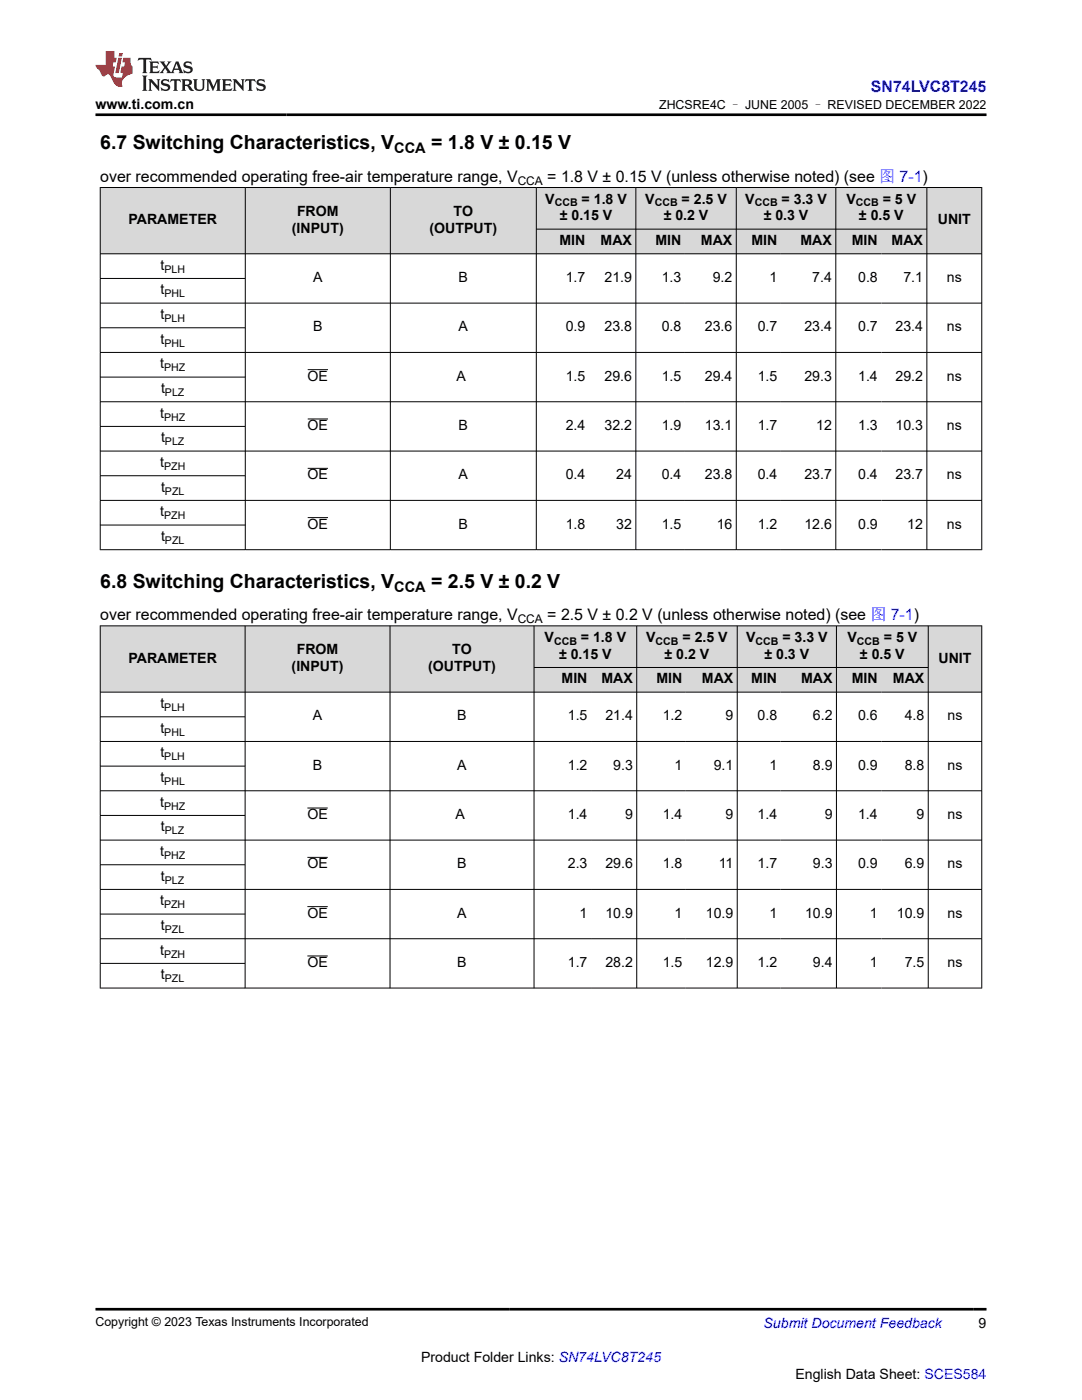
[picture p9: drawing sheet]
<svg xmlns="http://www.w3.org/2000/svg" width="216mm" height="279mm" viewBox="0 0 216 279" stroke-linecap="round" stroke-linejoin="round" font-family="sans-serif">
<g fill="#d8d8d8">
<path d="M20 37.4h175.9v8.3h-175.9z" fill-rule="evenodd"/>
<path d="M20.1 37.5h28.8v13.1h-28.8z" fill-rule="evenodd"/>
<path d="M49 37.5h28.8v13.1h-28.8z" fill-rule="evenodd"/>
<path d="M78 37.5h29v13.1h-29z" fill-rule="evenodd"/>
<path d="M107.1 37.5h19.7v8.2h-19.7z" fill-rule="evenodd"/>
<path d="M126.9 37.5h20v8.2h-20z" fill-rule="evenodd"/>
<path d="M147 37.5h19.7v8.2h-19.7z" fill-rule="evenodd"/>
<path d="M166.8 37.5h18.1v8.2h-18.1z" fill-rule="evenodd"/>
<path d="M185 37.5h10.8v13.1h-10.8z" fill-rule="evenodd"/>
<path d="M107.1 45.8h10.4v4.8h-10.4z" fill-rule="evenodd"/>
<path d="M117.5 45.8h9.3v4.8h-9.3z" fill-rule="evenodd"/>
<path d="M126.9 45.8h9.8v4.8h-9.8z" fill-rule="evenodd"/>
<path d="M136.7 45.8h10.2v4.8h-10.2z" fill-rule="evenodd"/>
<path d="M147 45.8h8.8v4.8h-8.8z" fill-rule="evenodd"/>
<path d="M155.8 45.8h10.9v4.8h-10.9z" fill-rule="evenodd"/>
<path d="M166.8 45.8h9.1v4.8h-9.1z" fill-rule="evenodd"/>
<path d="M175.9 45.8h9v4.8h-9z" fill-rule="evenodd"/>
</g>
<g fill="none" stroke="#000" stroke-width=".2">
<path d="M19.9 37.4h176.1M20 37.4v72.4M48.9 37.4v72.4M77.9 37.4v72.4M107 37.4v72.4M126.9 37.4v72.4M146.9 37.4v72.4M166.8 37.4v72.4M184.9 37.4v72.4M195.9 37.4v72.4M19.9 50.7h176.1M19.9 55.6h29.1"/>
<path d="M107 45.7h78M19.9 65.4h29.1M19.9 75.3h29.1M61.4 73.8h4.1M196 60.5h-176.1M196 70.3h-176.1M19.9 85.1h29.1M19.9 94.9h29.1M19.9 99.9h176.1M61.4 83.6h4.1M61.4 93.5h4.1M196 80.2h-176.1"/>
<path d="M196 90h-176.1M19.9 104.8h29.1M61.4 103.3h4.1M196 109.7h-176.1"/>
</g>
<g fill="#d8d8d8">
<path d="M20 124.9h175.9v8.3h-175.9z" fill-rule="evenodd"/>
<path d="M20.1 125h28.7v13.1h-28.7z" fill-rule="evenodd"/>
<path d="M49 125h28.8v13.1h-28.8z" fill-rule="evenodd"/>
<path d="M77.9 125h28.6v13.1h-28.6z" fill-rule="evenodd"/>
<path d="M106.6 125h20.4v8.1h-20.4z" fill-rule="evenodd"/>
<path d="M127.1 125h19.9v8.1h-19.9z" fill-rule="evenodd"/>
<path d="M147.2 125h19.6v8.1h-19.6z" fill-rule="evenodd"/>
<path d="M167 125h18.2v8.1h-18.2z" fill-rule="evenodd"/>
<path d="M185.3 125h10.5v13.1h-10.5z" fill-rule="evenodd"/>
<path d="M106.6 133.3h11.3v4.8h-11.3z" fill-rule="evenodd"/>
<path d="M117.9 133.3h9.1v4.8h-9.1z" fill-rule="evenodd"/>
<path d="M127.1 133.3h9.8v4.8h-9.8z" fill-rule="evenodd"/>
<path d="M136.9 133.3h10.1v4.8h-10.1z" fill-rule="evenodd"/>
<path d="M147.2 133.3h8.6v4.8h-8.6z" fill-rule="evenodd"/>
<path d="M155.8 133.3h11v4.8h-11z" fill-rule="evenodd"/>
<path d="M167 133.3h8.8v4.8h-8.8z" fill-rule="evenodd"/>
<path d="M175.8 133.3h9.4v4.8h-9.4z" fill-rule="evenodd"/>
</g>
<g fill="none" stroke="#000" stroke-width=".2">
<path d="M19.9 124.9h176.1M19.9 138.1h176.1M20 124.8v72.4M48.9 124.8v72.4M77.8 124.8v72.4M106.6 124.8v72.4M106.6 133.2h78.7M127.1 124.8v72.4M147.1 124.8v72.4M166.9 124.8v72.4M185.2 124.8v72.4M195.9 124.8v72.4"/>
<path d="M19.9 143.1h29.1M19.9 152.9h29.1M19.9 157.8h176.1M196 148h-176.1M19.9 162.7h29.1M19.9 167.7h176.1M19.9 172.6h29.1M61.3 161.3h4.1M61.3 171.1h4.1M196 177.5h-176.1M19.9 182.4h29.1M19.9 187.3h176.1"/>
<path d="M19.9 192.3h29.1M61.3 180.9h4.1M61.3 190.8h4.1M196 197.2h-176.1"/>
</g>
<path d="M27.7 11.6l-.2 .5 .5-.2h.6v.1v2.2l-.2 .4h1l-.2-.4v-2.2v-.1h.5l.5 .2-.1-.5zM29.8 12.3l.2 .4v1.5l-.2 .4h1.9l.1-.6a1.08 1.08 0 0 1-1.3 .2v-.7h.6l.4 .2v-.7l-.4 .2h-.6v-.5l.2-.2a1 1 0 0 1 1 .3l-.1-.5zM31.8 12.3l1 1.1-1 1.2h.9l-.2-.2 .4-.8 .5 .8-.2 .2h1.6l-.2-.2 .1-.5h1l.1 .5-.1 .2h.9l-.2-.3-.8-2h-.5l-1 2.2-.8-1.1 .9-1.1h-.8l.2 .2-.5 .6-.3-.6 .1-.2zM35.2 12.7l.4 1h-.8zM36.8 12.4a.65 .65 0 0 0-.2 .7 .65 .65 0 0 0 .6 .5l.7 .1 .1 .3a.79 .79 0 0 1-.7 .4 .79 .79 0 0 1-.7-.5l.1 .7 .2-.1a.93 .93 0 0 0 1.1 .1 .93 .93 0 0 0 .4-1 1.46 1.46 0 0 0-1.2-.6l-.1-.3a1.09 1.09 0 0 1 1.2 .2l-.2-.6-.1 .1-.6-.2zM28.4 15.1l.2 .4v2.2l-.2 .4h1l-.2-.4v-2.2l.2-.4zM29.6 15.8l.2 .4v1.5l-.2 .4h.8l-.3-.4v-1.3l1.7 1.8v-2l.2-.4h-.8l.2 .2 .1 1.1-1.2-1.3zM32.3 15.9a.65 .65 0 0 0-.2 .8 .65 .65 0 0 0 .7 .4l.6 .2 .1 .2a.79 .79 0 0 1-.7 .4 .79 .79 0 0 1-.7-.5l.1 .7 .2-.1a.93 .93 0 0 0 1.1 .1 .93 .93 0 0 0 .4-.9 1.46 1.46 0 0 0-1.2-.6l-.1-.4a1.09 1.09 0 0 1 1.2 .2l-.2-.6-.1 .1-.6-.1zM34.1 15.8l-.1 .6a.63 .63 0 0 1 .7-.3l.1 1.6-.3 .4h1l-.2-.4v-1.6a.66 .66 0 0 1 .8 .3l-.1-.6zM36.2 15.8l.2 .4v1.5l-.2 .4h.9l-.2-.2v-.7h.5l.1 .2a.79 .79 0 0 0 1.2 .6l-1-.9a.61 .61 0 0 0 .6-.6 .61 .61 0 0 0-.5-.7zM36.9 16.1h.2a.47 .47 0 0 1 .5 .1 .47 .47 0 0 1 .1 .5l-.2 .1-.6 .1zM38.5 15.8l.2 .2a2.27 2.27 0 0 0 .4 2 1.04 1.04 0 0 0 1.7-.7v-1.3l.2-.2h-.8l.2 .4v1.1a.6 .6 0 0 1-.6 .6 .6 .6 0 0 1-.6-.6v-1.1l.3-.4zM41.1 15.8l.2 .4v1.5l-.2 .4h.7l-.2-.4v-1.4l.9 1.9 .8-1.9v1.4l-.2 .4h1l-.3-.4v-1.5l.3-.4h-.8l-.7 1.5-.7-1.5zM44.3 15.8l.2 .4v1.5l-.2 .4h1.9l.1-.6a1.09 1.09 0 0 1-1.3 .2v-.7h.6l.4 .2v-.6l-.4 .2h-.6v-.6l.2-.1a1.01 1.01 0 0 1 1 .3l-.1-.6zM46.4 15.8l.3 .4v1.5l-.3 .4h.8l-.2-.4v-1.3l1.6 1.8v-2l.2-.4h-.7l.2 .2v1.1l-1.2-1.3zM49 15.8l-.1 .6a.63 .63 0 0 1 .8-.3v1.6l-.3 .4h1l-.2-.4v-1.6a.66 .66 0 0 1 .8 .3l-.1-.6zM51.4 15.9a.65 .65 0 0 0-.2 .8 .65 .65 0 0 0 .6 .4l.6 .2 .2 .2a.79 .79 0 0 1-.8 .4 .79 .79 0 0 1-.6-.5l.1 .7 .2-.1a.93 .93 0 0 0 1 .1 .93 .93 0 0 0 .5-.9 1.46 1.46 0 0 0-1.3-.6l-.1-.4a1.09 1.09 0 0 1 1.3 .2l-.2-.6-.2 .1-.5-.1z" fill="#231f20"/>
<path d="M21.1 10.2v2.8h-2.1l.1 .3 .9 1a.95 .95 0 0 0 .9 .9 .59 .59 0 0 1 .6-.4 .59 .59 0 0 1 .5 .4l.4 .7a1.59 1.59 0 0 0 2.1 1.4 1.61 1.61 0 0 1 1-2.3l1-.3-.1-1.5a1.59 1.59 0 0 1-.4-1.7h-1.4l-.2 .9h.5l-.1 .9h-.5l-.2 1v.2l.4 .1-.2 .9h-.6a.73 .73 0 0 1-1.1-.7l.3-1.5h-.5l.2-.9h.5l.2-.9h-.5v-1.3zM23.6 11.5l-.6 3.1h.7l.6-3.1zM23.8 10.6l-.1 .6h.7l.1-.6z" fill="#ed1c24"/>
<path d="M19 22.9h177.8M19 261.3h177.8" fill="none" stroke="#000" stroke-width=".53"/>
<g font-size="3.9">
<text x="20" y="29.8">6.7 Switching Characteristics, V</text>
<text x="86" y="29.8">= 1.8 V ± 0.15 V</text>
<text x="20" y="117.3">6.8 Switching Characteristics, V</text>
<text x="86" y="117.3">= 2.5 V ± 0.2 V</text>
</g>
<text font-size="3.2" fill="#00f" x="173.8" y="18.3">SN74LVC8T245</text>
<g font-size="3.2">
<text x="20" y="36.3">over recommended operating free-air temperature range, V</text>
<text x="109.2" y="36.3">= 1.8 V ± 0.15 V (unless otherwise noted) (see 图 7-1)</text>
<text x="20" y="123.8">over recommended operating free-air temperature range, V</text>
<text x="109.2" y="123.8">= 2.5 V ± 0.2 V (unless otherwise noted) (see 图 7-1)</text>
</g>
<g font-size="2.9">
<text x="78.7" y="30.6">CCA</text>
<text x="78.7" y="118">CCA</text>
</g>
<g font-size="2.8">
<text x="19" y="21.7">www.ti.com.cn</text>
<text x="108.8" y="40.6">V</text>
<text x="116.1" y="40.6">= 1.8 V</text>
<text x="128.8" y="40.6">V</text>
<text x="136" y="40.6">= 2.5 V</text>
<text x="148.7" y="40.6">V</text>
<text x="156" y="40.6">= 3.3 V</text>
<text x="168.9" y="40.6">V</text>
<text x="176.2" y="40.6">= 5 V</text>
<text x="25.6" y="44.8">PARAMETER</text>
<text x="58.2" y="46.5">(INPUT)</text>
<text x="59.3" y="43.1">FROM</text>
<text x="85.7" y="46.5">(OUTPUT)</text>
<text x="90.5" y="43.1">TO</text>
<text x="111.7" y="44">± 0.15 V</text>
<text x="132.4" y="44">± 0.2 V</text>
<text x="152.4" y="44">± 0.3 V</text>
<text x="171.4" y="44">± 0.5 V</text>
<text x="187.1" y="44.8">UNIT</text>
<text x="32" y="53.8">t</text>
<text x="111.6" y="48.9">MIN</text>
<text x="119.8" y="48.9">MAX</text>
<text x="130.8" y="48.9">MIN</text>
<text x="139.9" y="48.9">MAX</text>
<text x="149.9" y="48.9">MIN</text>
<text x="159.7" y="48.9">MAX</text>
<text x="170" y="48.9">MIN</text>
<text x="177.9" y="48.9">MAX</text>
<text x="32" y="58.8">t</text>
<text x="62.5" y="56.3">A</text>
<text x="91.5" y="56.3">B</text>
<text x="112.9" y="56.3">1.7</text>
<text x="120.6" y="56.3">21.9</text>
<text x="132" y="56.3">1.3</text>
<text x="142.2" y="56.3">9.2</text>
<text x="153.5" y="56.3">1</text>
<text x="162.1" y="56.3">7.4</text>
<text x="171.2" y="56.3">0.8</text>
<text x="180.3" y="56.3">7.1</text>
<text x="188.9" y="56.3">ns</text>
<text x="32" y="63.7">t</text>
<text x="32" y="68.6">t</text>
<text x="62.5" y="66.1">B</text>
<text x="91.5" y="66.1">A</text>
<text x="112.9" y="66.1">0.9</text>
<text x="120.6" y="66.1">23.8</text>
<text x="132" y="66.1">0.8</text>
<text x="140.7" y="66.1">23.6</text>
<text x="151.2" y="66.1">0.7</text>
<text x="160.5" y="66.1">23.4</text>
<text x="171.2" y="66.1">0.7</text>
<text x="178.7" y="66.1">23.4</text>
<text x="188.9" y="66.1">ns</text>
<text x="32" y="73.5">t</text>
<text x="61.4" y="76">OE</text>
<text x="91.1" y="76">A</text>
<text x="112.9" y="76">1.5</text>
<text x="120.6" y="76">29.6</text>
<text x="132" y="76">1.5</text>
<text x="140.7" y="76">29.4</text>
<text x="151.2" y="76">1.5</text>
<text x="160.5" y="76">29.3</text>
<text x="171.2" y="76">1.4</text>
<text x="178.7" y="76">29.2</text>
<text x="188.9" y="76">ns</text>
<text x="32" y="83.4">t</text>
<text x="32.1" y="78.4">t</text>
<text x="32.1" y="88.3">t</text>
<text x="61.4" y="85.8">OE</text>
<text x="91.5" y="85.8">B</text>
<text x="112.9" y="85.8">2.4</text>
<text x="120.6" y="85.8">32.2</text>
<text x="132" y="85.8">1.9</text>
<text x="140.7" y="85.8">13.1</text>
<text x="151.2" y="85.8">1.7</text>
<text x="162.9" y="85.8">12</text>
<text x="171.2" y="85.8">1.3</text>
<text x="178.7" y="85.8">10.3</text>
<text x="188.9" y="85.8">ns</text>
<text x="32" y="93.2">t</text>
<text x="61.4" y="95.7">OE</text>
<text x="91.5" y="95.7">A</text>
<text x="112.9" y="95.7">0.4</text>
<text x="123" y="95.7">24</text>
<text x="132" y="95.7">0.4</text>
<text x="140.7" y="95.7">23.8</text>
<text x="151.2" y="95.7">0.4</text>
<text x="160.5" y="95.7">23.7</text>
<text x="171.2" y="95.7">0.4</text>
<text x="178.7" y="95.7">23.7</text>
<text x="188.9" y="95.7">ns</text>
<text x="32.1" y="98.1">t</text>
<text x="32" y="103.1">t</text>
<text x="32.1" y="108">t</text>
<text x="61.4" y="105.5">OE</text>
<text x="91.5" y="105.5">B</text>
<text x="112.9" y="105.5">1.8</text>
<text x="123" y="105.5">32</text>
<text x="132" y="105.5">1.5</text>
<text x="143" y="105.5">16</text>
<text x="151.2" y="105.5">1.2</text>
<text x="160.5" y="105.5">12.6</text>
<text x="171.2" y="105.5">0.9</text>
<text x="181" y="105.5">12</text>
<text x="188.9" y="105.5">ns</text>
<text x="59.2" y="130.6">FROM</text>
<text x="90.3" y="130.6">TO</text>
<text x="108.7" y="128.1">V</text>
<text x="111.6" y="131.5">± 0.15 V</text>
<text x="115.9" y="128.1">= 1.8 V</text>
<text x="128.9" y="128.1">V</text>
<text x="132.6" y="131.5">± 0.2 V</text>
<text x="136.2" y="128.1">= 2.5 V</text>
<text x="148.9" y="128.1">V</text>
<text x="152.5" y="131.5">± 0.3 V</text>
<text x="156.1" y="128.1">= 3.3 V</text>
<text x="169.1" y="128.1">V</text>
<text x="171.6" y="131.5">± 0.5 V</text>
<text x="176.4" y="128.1">= 5 V</text>
<text x="25.6" y="132.2">PARAMETER</text>
<text x="58.2" y="133.9">(INPUT)</text>
<text x="85.5" y="133.9">(OUTPUT)</text>
<text x="112.1" y="136.4">MIN</text>
<text x="120" y="136.4">MAX</text>
<text x="131" y="136.4">MIN</text>
<text x="140.1" y="136.4">MAX</text>
<text x="149.9" y="136.4">MIN</text>
<text x="159.9" y="136.4">MAX</text>
<text x="170" y="136.4">MIN</text>
<text x="178.2" y="136.4">MAX</text>
<text x="187.3" y="132.2">UNIT</text>
<text x="32" y="141.3">t</text>
<text x="62.4" y="143.8">A</text>
<text x="91.3" y="143.8">B</text>
<text x="113.3" y="143.8">1.5</text>
<text x="120.8" y="143.8">21.4</text>
<text x="132.2" y="143.8">1.2</text>
<text x="144.8" y="143.8">9</text>
<text x="151.2" y="143.8">0.8</text>
<text x="162.2" y="143.8">6.2</text>
<text x="171.2" y="143.8">0.6</text>
<text x="180.5" y="143.8">4.8</text>
<text x="189.1" y="143.8">ns</text>
<text x="32" y="146.2">t</text>
<text x="32" y="151.2">t</text>
<text x="62.4" y="153.6">B</text>
<text x="91.3" y="153.6">A</text>
<text x="113.3" y="153.6">1.2</text>
<text x="122.4" y="153.6">9.3</text>
<text x="134.6" y="153.6">1</text>
<text x="142.4" y="153.6">9.1</text>
<text x="153.5" y="153.6">1</text>
<text x="162.2" y="153.6">8.9</text>
<text x="171.2" y="153.6">0.9</text>
<text x="180.5" y="153.6">8.8</text>
<text x="189.1" y="153.6">ns</text>
<text x="31.9" y="161">t</text>
<text x="32" y="156.1">t</text>
<text x="32.1" y="165.9">t</text>
<text x="61.3" y="163.5">OE</text>
<text x="90.9" y="163.5">A</text>
<text x="113.3" y="163.5">1.4</text>
<text x="124.7" y="163.5">9</text>
<text x="132.2" y="163.5">1.4</text>
<text x="144.8" y="163.5">9</text>
<text x="151.2" y="163.5">1.4</text>
<text x="164.6" y="163.5">9</text>
<text x="171.2" y="163.5">1.4</text>
<text x="182.9" y="163.5">9</text>
<text x="189.1" y="163.5">ns</text>
<text x="31.9" y="170.9">t</text>
<text x="61.3" y="173.3">OE</text>
<text x="91.3" y="173.3">B</text>
<text x="113.3" y="173.3">2.3</text>
<text x="120.8" y="173.3">29.6</text>
<text x="132.2" y="173.3">1.8</text>
<text x="143.4" y="173.3">11</text>
<text x="151.2" y="173.3">1.7</text>
<text x="162.2" y="173.3">9.3</text>
<text x="171.2" y="173.3">0.9</text>
<text x="180.5" y="173.3">6.9</text>
<text x="189.1" y="173.3">ns</text>
<text x="32.1" y="175.8">t</text>
<text x="31.9" y="180.7">t</text>
<text x="32.1" y="185.6">t</text>
<text x="61.3" y="183.2">OE</text>
<text x="91.3" y="183.2">A</text>
<text x="115.7" y="183.2">1</text>
<text x="120.8" y="183.2">10.9</text>
<text x="134.6" y="183.2">1</text>
<text x="140.8" y="183.2">10.9</text>
<text x="153.5" y="183.2">1</text>
<text x="160.6" y="183.2">10.9</text>
<text x="173.6" y="183.2">1</text>
<text x="179" y="183.2">10.9</text>
<text x="189.1" y="183.2">ns</text>
<text x="31.9" y="190.5">t</text>
<text x="32.1" y="195.5">t</text>
<text x="61.3" y="193">OE</text>
<text x="91.3" y="193">B</text>
<text x="113.3" y="193">1.7</text>
<text x="120.8" y="193">28.2</text>
<text x="132.2" y="193">1.5</text>
<text x="140.8" y="193">12.9</text>
<text x="151.2" y="193">1.2</text>
<text x="162.2" y="193">9.4</text>
<text x="173.6" y="193">1</text>
<text x="180.5" y="193">7.5</text>
<text x="189.1" y="193">ns</text>
<text x="195.3" y="265">9</text>
<text x="84" y="271.9">Product Folder Links: SN74LVC8T245</text>
<text x="158.7" y="275.3">English Data Sheet: SCES584</text>
</g>
<text font-size="2.8" fill="#00f" x="152.4" y="265">Submit Document Feedback</text>
<g font-size="2.5">
<text x="131.5" y="21.8">ZHCSRE4C – JUNE 2005 – REVISED DECEMBER 2022</text>
<text x="19" y="264.7">Copyright © 2023 Texas Instruments Incorporated</text>
</g>
<g font-size="2.4">
<text x="103.3" y="36.9">CCA</text>
<text x="103.3" y="124.4">CCA</text>
</g>
<g font-size="2.1">
<text x="110.7" y="41.2">CCB</text>
<text x="130.6" y="41.2">CCB</text>
<text x="150.6" y="41.2">CCB</text>
<text x="170.8" y="41.2">CCB</text>
<text x="32.8" y="54.4">PLH</text>
<text x="32.8" y="59.3">PHL</text>
<text x="32.8" y="64.2">PLH</text>
<text x="32.8" y="69.2">PHL</text>
<text x="32.7" y="74.1">PHZ</text>
<text x="32.7" y="83.9">PHZ</text>
<text x="32.9" y="79">PLZ</text>
<text x="32.9" y="88.9">PLZ</text>
<text x="32.7" y="93.8">PZH</text>
<text x="32.9" y="98.7">PZL</text>
<text x="32.7" y="103.6">PZH</text>
<text x="32.9" y="108.5">PZL</text>
<text x="110.6" y="128.7">CCB</text>
<text x="130.8" y="128.7">CCB</text>
<text x="150.7" y="128.7">CCB</text>
<text x="171" y="128.7">CCB</text>
<text x="32.8" y="141.9">PLH</text>
<text x="32.8" y="146.8">PHL</text>
<text x="32.8" y="151.7">PLH</text>
<text x="32.7" y="161.6">PHZ</text>
<text x="32.8" y="156.7">PHL</text>
<text x="32.9" y="166.5">PLZ</text>
<text x="32.7" y="171.4">PHZ</text>
<text x="32.9" y="176.3">PLZ</text>
<text x="32.7" y="181.3">PZH</text>
<text x="32.7" y="191.1">PZH</text>
<text x="32.9" y="186.2">PZL</text>
<text x="32.9" y="196">PZL</text>
</g>
</svg>
